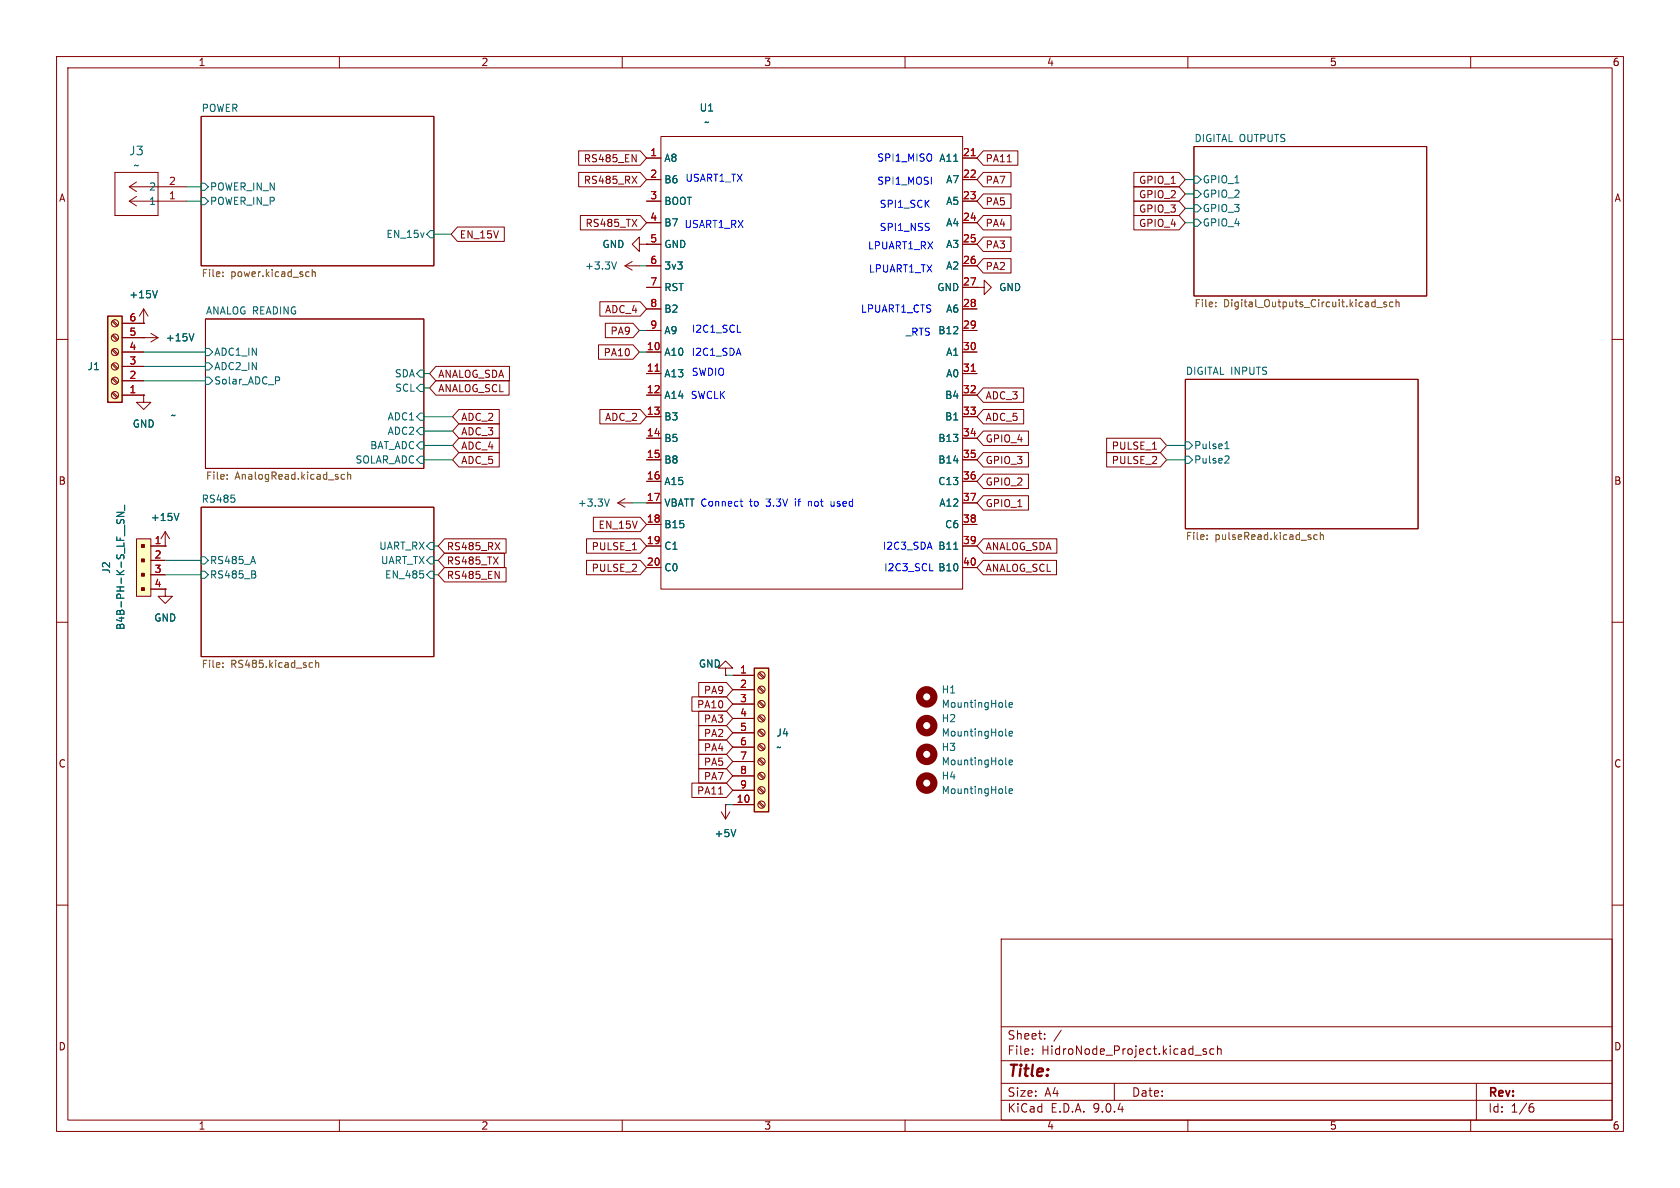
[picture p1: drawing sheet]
<svg xmlns="http://www.w3.org/2000/svg" width="297mm" height="210mm" viewBox="0 0 297 210" stroke-linecap="round" stroke-linejoin="round" font-family="sans-serif">
<g fill="none" stroke="#840000" stroke-width=".18">
<path d="M10 10h277v190h-277zM12 12h273v186h-273zM60 10v2M110 10v2M160 10v2M210 10v2M260 10v2M35.6 20.6h41.1v26.4h-41.1zM211.1 25.9h41.1v26.4h-41.1zM36.3 56.4h38.6v26.4h-38.6zM10 60h2M209.5 67.1h41.2v26.4h-41.2z"/>
<path d="M285 60h2M35.6 89.7h41.1v26.4h-41.1zM10 110h2M285 110h2M10 160h2M177 166h108v32h-108zM285 160h2M60 198v2M110 198v2M160 198v2M177 194.5h108M177 191.5h108"/>
<path d="M177 187.5h108M177 181.5h108M182.5 186.3v.1M182.5 185.5v.1M184.7 183.6v.1M184.7 182.8v.1M187.6 182.1l-1.3 2M197 191.5v3M210 198v2M211.2 186.5h1.2M213.2 185.5l-.3-.1-.2 .2v.2l.5 .2v.3h-.5M214.6 185.5l-.4-.1-.3 .3v.4l.1 .2h.6"/>
<path d="M215.2 185.5l.3-.1 .3 .1 .1 .9M215.2 184.9v1.5M260 198v2M261 191.5v6.5M270.6 195.7h.4l.2 .3-.1 .5-.5 .1M271 195.1l-.4 .1"/>
</g>
<g fill="none" stroke="#006464" stroke-width=".18">
<path d="M35.6 34.9h.6l.6 .7-.6 .6h-.6zM35.6 32.4h.6l.6 .6-.6 .7h-.6zM211.1 33.7h.6l.6 .6-.6 .6h-.6zM211.1 31.1h.6l.6 .7-.6 .6h-.6zM211.1 38.7h.6l.6 .7-.6 .6h-.6zM211.1 36.2h.6l.6 .6-.6 .7h-.6zM75.4 41.4l.7-.6h.6v1.2h-.6zM36.3 66.7h.7l.6 .6-.6 .6h-.7zM36.3 64.1h.7l.6 .7-.6 .6h-.7zM36.3 61.6h.7l.6 .6-.6 .7h-.7zM49.3 66.7l.1 .2-.1 .3M74.3 65.4h.6v1.3h-.6l-.6-.7z"/>
<path d="M74.3 67.9h.6v1.3h-.6l-.6-.6zM74.3 73h.6v1.3h-.6l-.6-.6zM74.3 75.6h.6v1.2h-.6l-.6-.6zM74.3 78.1h.6v1.3h-.6l-.6-.7zM209.5 78.1h.7l.6 .6-.6 .7h-.7zM216.6 79.3h.7M216.7 78.4l.2-.4v1.3M35.6 98.4h.6l.6 .7-.6 .6h-.6zM41.5 88.1v.6M74.3 80.6h.6v1.3h-.6l-.6-.6zM75.4 96.5l.7-.6h.6v1.3h-.6zM76.1 98.4h.6v1.3h-.6l-.7-.6z"/>
<path d="M209.5 80.6h.7l.6 .7-.6 .6h-.7zM216.7 80.6l.5 .1 .1 .3-.8 .9h.8M35.6 101h.6l.6 .6-.6 .6h-.6zM45.1 101.6l.1 .2-.1 .3M45.1 101v.4M74.8 101.5v.6M76.1 101h.6v1.2h-.6l-.7-.6z"/>
</g>
<g fill="none" stroke="#725600" stroke-width=".18">
<path d="M39.4 48.8v.1M39.4 48.1v.1M54.3 48.1h.3M54.6 48.8l-.3 .1M55.2 48.2l.2-.1h.3v.8M55.2 47.6v1.3M214.9 54.1v.1M214.9 53.4v.2M243.4 54.4h1M245.1 53.4h-.3l-.2 .2 .1 .1 .4 .2v.3h-.5M246.3 53.4h-.4l-.3 .2 .2 .6h.5M246.8 53.5l.2-.1h.3v.8"/>
<path d="M246.8 53v1.2M40.2 84.6v.1M40.2 83.9v.1M60.9 83.9h-.3l-.3 .2 .1 .6h.5M61.5 84l.1-.1h.3l.1 .8M61.5 83.4v1.3M213.4 95.3v.1M213.4 94.6v.1M232.9 94.6l-.4-.1-.2 .3 .1 .5h.5M233.4 94.7l.2-.2 .3 .1 .1 .8M233.4 94.1v1.3M39.4 117.2v.1"/>
<path d="M39.4 117.9v.1M54.9 117.1l.4 .1M55.3 117.9l-.4 .1M55.8 117.3l.2-.2 .3 .1v.8M55.8 116.7v1.3"/>
</g>
<path d="M133.3 118.1h2.6v25.4h-2.6z" fill="#ffffc2"/>
<path d="M133.3 118.1h2.6v25.4h-2.6z" fill="none" stroke="#840000" stroke-width=".25"/>
<g fill="none" stroke="#840000" stroke-width=".18">
<path d="M25.4 59.7h.1M25.4 59.7h2.5M26.7 58.9l1.2 .8M27.9 59.7l-1.2 .8M128.3 118.1h1.2l-1.2-1.3-1.3 1.3h1.3v1.3M128.3 119.4h.1M129.5 119.4h3.8M134.1 119l.9 .9M134.3 118.9l.8 .8M129.5 121.9h3.8M129.5 124.5h3.8M129.5 127h3.8"/>
<path d="M129.5 129.5h3.8M129.5 132.1h3.8M129.5 134.6h3.8M129.5 137.2h3.8M129.5 139.7h3.8M134.1 121.6l.9 .8M134.1 124.1l.9 .9M134.1 126.7l.9 .8M134.1 129.2l.9 .8M134.1 131.7l.9 .9M134.1 134.3l.9 .8M134.1 136.8l.9 .9"/>
<path d="M134.1 139.4l.9 .8M134.3 121.4l.8 .9M134.3 124l.8 .8M134.3 126.5l.8 .8M134.3 129l.8 .9M134.3 131.6l.8 .8M134.3 134.1l.8 .9M134.3 136.7l.8 .8M134.3 139.2l.8 .8M129.5 142.2h3.8M134.1 141.9l.9 .8M134.3 141.7l.8 .9"/>
<circle cx="134.6" cy="119.4" r=".63"/>
<circle cx="134.6" cy="124.5" r=".63"/>
<circle cx="134.6" cy="121.9" r=".63"/>
<circle cx="134.6" cy="127" r=".63"/>
<circle cx="134.6" cy="132.1" r=".63"/>
<circle cx="134.6" cy="129.5" r=".63"/>
<circle cx="134.6" cy="137.2" r=".63"/>
<circle cx="134.6" cy="139.7" r=".63"/>
<circle cx="134.6" cy="134.6" r=".63"/>
<circle cx="134.6" cy="142.2" r=".63"/>
</g>
<g fill="none" stroke="#840000" stroke-width="1.3">
<circle cx="163.8" cy="123.2" r="1.27"/>
<circle cx="163.8" cy="128.3" r="1.27"/>
</g>
<path d="M34.3 59l-.4 1.3M177.8 129.9l.2 .2M177.8 124.9l.2 .1M178.4 129.7l.6-.1-.1-.3h-.3l-.2 .2 .1 .6h.4M178.4 124.6l.6-.1-.1-.2-.3-.1-.2 .2 .1 .6h.4" fill="none" stroke="#006464" stroke-width=".18"/>
<path d="M19 55.9h2.6v15.2h-2.6z" fill="#ffffc2"/>
<path d="M19 55.9h2.6v15.2h-2.6z" fill="none" stroke="#840000" stroke-width=".25"/>
<g fill="none" stroke="#840000" stroke-width=".18">
<path d="M20.3 30.5h7.6v7.6h-7.6zM22.9 35.6h10.1M22.9 35.6l1.2 .8M22.9 33h10.1M22.9 33l1.2 .9M24.1 34.7l-1.2 .9M24.1 32.2l-1.2 .8M19.8 59.4l.9 .8M19.8 56.8l.9 .9M20 59.2l.9 .8M20 56.6l.9 .9M21.6 59.7h3.8"/>
<path d="M21.6 57.2h3.8M25.4 57.2h.1M25.4 54.6l-.8 1.3M25.4 54.6l.8 1.3M25.4 54.6v2.6M172.7 50.8h1.3v-1.3l1.3 1.3-1.3 1.3v-1.3M172.7 50.8h.1M19.8 69.5l.9 .9M19.8 67l.9 .8M19.8 64.4l.9 .9M19.8 61.9l.9 .8M20 69.3l.9 .9"/>
<path d="M20 66.8l.9 .8M20 64.3l.9 .8M20 61.7l.9 .9M21.6 69.9h3.8M21.6 67.3h3.8M21.6 64.8h3.8M21.6 62.2h3.8M25.4 69.9v1.2h1.3l-1.3 1.3-1.3-1.3h1.3M25.4 69.9h.1M29.2 96.5h.1M29.2 94l-.8 1.3M29.2 94l.8 1.3"/>
<path d="M29.2 94v2.5M29.2 104.1v1.3h1.3l-1.3 1.3-1.3-1.3h1.3M29.2 104.1h.1"/>
<circle cx="20.3" cy="59.7" r=".63"/>
<circle cx="20.3" cy="57.1" r=".63"/>
<circle cx="20.3" cy="67.3" r=".63"/>
<circle cx="20.3" cy="64.8" r=".63"/>
<circle cx="20.3" cy="62.2" r=".63"/>
<circle cx="20.3" cy="69.8" r=".63"/>
</g>
<path d="M27.8 51.4l-.4 1.2M31.6 90.7l-.4 1.3M178.4 139.9l.6-.2-.1-.2-.3-.1-.2 .2 .1 .6h.4M177.8 140.1l.2 .2" fill="none" stroke="#006464" stroke-width=".18"/>
<circle cx="163.8" cy="138.4" r="1.27" fill="none" stroke="#840000" stroke-width="1.3"/>
<path d="M24.1 95.3h2.6v10.1h-2.6z" fill="#ffffc2"/>
<g fill="none" stroke="#840000" stroke-width=".18">
<path d="M102.3 30.5h10.9l1.1 1.3-1.1 1.2h-10.9zM102.3 26.7h10.9l1.1 1.2-1.1 1.3h-10.9zM102.6 38.1h10.6l1.1 1.3-1.1 1.2h-10.6zM111.7 27.3l.8 1.3v-1.3M111.7 31.2l.9 1.2M112.6 31.2l-.9 1.2M114.3 27.9h2.5M114.3 31.8h2.5M114.3 35.6h2.5M114.3 39.4h2.5M116.8 24.1h53.4v80h-53.4zM170.2 27.9h2.5"/>
<path d="M170.2 31.8h2.5M170.2 35.6h2.5M170.2 39.4h2.5M173.8 34.3h4.9v2.5h-4.9l-1.1-1.2zM173.8 26.7h6.1v2.5h-6.1l-1.1-1.3zM173.8 38.1h4.9v2.5h-4.9l-1.1-1.2zM173.8 30.5h4.9v2.5h-4.9l-1.1-1.2zM178.1 28.6h.7M200.5 33h7.9l1.1 1.3-1.1 1.3h-7.9zM200.5 38.1h7.9l1.1 1.3-1.1 1.2h-7.9zM200.5 30.5h7.9l1.1 1.3-1.1 1.2h-7.9zM200.5 35.6h7.9l1.1 1.2-1.1 1.3h-7.9z"/>
<path d="M21.6 59.7h3.8M21.6 57.2h3.8M25.4 59.7h.1M25.4 57.2h.1M80.9 40.1h8.3v2.6h-8.3l-1.1-1.3zM106 53.3h7.2l1.1 1.3-1.1 1.3h-7.2zM107 57.1h4.9l1.1 1.3-1.1 1.3h-4.9zM110.5 47h2.5M110.5 47l1.3 .8M111.8 46.2l-1.3 .8M113 43.2v-1.3l-1.2 1.3 1.2 1.3v-1.3h1.3M114.3 43.2h.1"/>
<path d="M114.3 43.2h2.5M114.3 47h2.5M114.3 50.8h2.5M114.3 54.6h2.5M114.3 58.4h2.5M170.2 43.2h2.5M170.2 47h2.5M170.2 50.8h2.5M170.2 54.6h2.5M170.2 58.4h2.5M172.7 50.8h.1M173.8 45.7h4.9v2.6h-4.9l-1.1-1.3z"/>
<path d="M173.8 41.9h4.9v2.6h-4.9l-1.1-1.3zM21.6 62.2h3.8M21.6 69.9h3.8M21.6 67.3h3.8M21.6 64.8h3.8M25.4 69.9h.1M77.1 64.8h13v2.5h-13l-1.2-1.3zM77.1 67.3h12.9v2.6h-12.9l-1.2-1.3zM81.1 72.4h7.2v2.5h-7.2l-1.1-1.2zM81.1 74.9h7.2v2.6h-7.2l-1.1-1.3zM81.1 77.5h7.2v2.5h-7.2l-1.1-1.3zM105.8 61h6.1l1.1 1.2-1.1 1.3h-6.1z"/>
<path d="M106 72.4h7.2l1.1 1.3-1.1 1.2h-7.2zM114.3 62.2h2.5M114.3 66h2.5M114.3 69.9h2.5M114.3 73.7h2.5M114.3 77.5h2.5M170.2 62.2h2.5M170.2 66h2.5M170.2 69.9h2.5M170.2 73.7h2.5M170.2 77.5h2.5M173.8 72.4h7.2v2.5h-7.2l-1.1-1.2z"/>
<path d="M173.8 68.6h7.2v2.5h-7.2l-1.1-1.2zM173.8 76.2h8v2.5h-8l-1.1-1.2zM195.6 77.5h9.5l1.1 1.2-1.1 1.3h-9.5zM24.1 95.3h2.6v10.1h-2.6zM26.7 96.5h2.5M26.7 99.1h2.5M29.2 96.5h.1M78.6 97.8h10.6v2.5h-10.6l-1.1-1.2zM78.6 95.2h10.9v2.6h-10.9l-1.1-1.3zM81.1 80h7.2v2.6h-7.2l-1.1-1.3zM87.5 95.9l.9 1.3M88.4 95.9l-.9 1.3"/>
<path d="M103.7 99.1h9.5l1.1 1.2-1.1 1.3h-9.5zM103.7 95.2h9.5l1.1 1.3-1.1 1.3h-9.5zM104.9 91.4h8.3l1.1 1.3-1.1 1.3h-8.3zM109.2 88.9h2.6M109.2 88.9l1.3 .8M110.5 88.1l-1.3 .8M114.3 96.5h2.5M114.3 81.3h2.5M114.3 85.1h2.5M114.3 88.9h2.5M114.3 92.7h2.5M170.2 96.5h2.5"/>
<path d="M170.2 81.3h2.5M170.2 85.1h2.5M170.2 88.9h2.5M170.2 92.7h2.5M173.8 95.2h13v2.6h-13l-1.1-1.3zM173.8 80h8v2.6h-8l-1.1-1.3zM173.8 99.1h13v2.5h-13l-1.1-1.3zM173.8 87.6h8v2.6h-8l-1.1-1.3zM173.8 83.8h8v2.6h-8l-1.1-1.3zM195.6 80h9.5l1.1 1.3-1.1 1.3h-9.5zM26.7 101.6h2.5M26.7 104.1h2.5"/>
<path d="M29.2 104.1h.1M78.6 100.3h10.9v2.6h-10.9l-1.1-1.3zM87.5 101l.8 1.3v-1.3M114.3 100.3h2.5M128.3 119.4h.1M129.5 119.4h3.8M170.2 100.3h2.5M122.3 138.4h6.1l1.1 1.3-1.1 1.3h-6.1zM122.3 123.2h6.1l1.1 1.3-1.1 1.2h-6.1zM123.5 128.3h4.9l1.1 1.2-1.1 1.3h-4.9zM123.5 130.8h4.9l1.1 1.3-1.1 1.3h-4.9zM123.5 135.9h4.9l1.1 1.3-1.1 1.2h-4.9z"/>
<path d="M123.5 133.3h4.9l1.1 1.3-1.1 1.3h-4.9zM123.5 125.7h4.9l1.1 1.3-1.1 1.3h-4.9zM123.5 120.6h4.9l1.1 1.3-1.1 1.3h-4.9zM129.5 121.9h3.8M129.5 124.5h3.8M129.5 127h3.8M129.5 129.5h3.8M129.5 132.1h3.8M129.5 134.6h3.8M129.5 137.2h3.8M129.5 139.7h3.8M127 140.4h.8"/>
<path d="M127.5 143.5l.8 1.3M128.3 142.2h.1M128.3 142.2v2.6M129 143.5l-.7 1.3M129.5 142.2h3.8"/>
</g>
<g fill="#840000" stroke="#840000" stroke-width=".18">
<path d="M25 96.3h.5v.5h-.5z"/>
<path d="M25 98.8h.5v.5h-.5z"/>
<path d="M25 101.3h.5v.6h-.5z"/>
<path d="M25 103.9h.5v.5h-.5z"/>
</g>
<g fill="none" stroke="#006464" stroke-width=".18">
<path d="M27.8 51.4l-.4 1.2M34.3 59l-.4 1.3M109 46.3l-.4 1.3M20.6 90.6h1.3l-1.3 .7h1.3M20.7 91.8l-.1 .5 .2 .2M21.1 92.5l.3-.5 .3-.2 .2 .3v.5M22 89.3v1M31.6 90.7l-.4 1.3M107.7 88.2l-.4 1.3M168.6 97.1h.7M177.8 135l.2 .2M178.4 134.8l.6-.1-.1-.3h-.3l-.2 .1 .1 .6h.4"/>
<path d="M130.1 146.6l-.4 1.3"/>
</g>
<circle cx="163.8" cy="133.3" r="1.27" fill="none" stroke="#840000" stroke-width="1.3"/>
<g fill="none" stroke="#00f" stroke-width=".18">
<path d="M121.3 39v1l.3 .2h.3l.1-.2v-1M121.5 30.8v1l.2 .3 .4-.1 .1-.2v-1M123.3 39h-.5l-.2 .1v.3l.6 .3 .1 .3-.2 .2h-.5M123.5 30.8h-.5l-.2 .1v.4l.5 .2 .2 .3-.3 .3-.5-.1M123.8 39.9h.6M123.8 32.1l.5-1.3 .4 1.3M123.9 31.7h.7M124.9 39.6h.7l.1-.2-.1-.3-.7-.1v1.2M125.1 31.4h.6l.1-.2v-.3l-.7-.1v1.3M125.2 39.6l.5 .6M125.4 31.4l.4 .7M126 39h.8"/>
<path d="M126.2 30.8h.7M126.4 39v1.2M126.5 30.8v1.3M127.1 39.3l.4-.3v1.2M127.3 32.1h.7M127.3 31.1l.3-.3v1.3M128.2 32.2h1M129.3 30.8h.8M129.4 39.6h.6l.1-.2-.1-.3-.6-.1v1.2M129.7 39.6l.4 .6M129.7 30.8v1.3M130.4 30.8l.8 1.3"/>
<path d="M130.5 39l.9 1.2M131.2 30.8l-.8 1.3M131.4 39l-.9 1.2M156.1 31.4l-.5-.1-.2 .1v.4l.5 .2 .2 .3-.3 .3-.5-.1M156.1 27.3l-.5-.1-.2 .1v.4l.5 .2 .2 .3-.3 .3-.5-.1M156.5 39.5h-.5l-.2 .1v.4l.6 .2 .1 .3-.3 .2h-.4M156.5 35.5l-.5-.1-.2 .1v.4l.6 .2 .1 .3-.3 .3-.4-.1M156.6 27.9l.6-.1 .1-.2v-.3l-.7-.1v1.3M156.6 32l.6-.1 .1-.2v-.3l-.7-.1v1.3M157 36.1l.6-.1 .2-.2-.1-.3-.7-.1v1.3M157.9 27.2v1.3M157.9 31.3v1.3"/>
<path d="M158.3 35.4v1.3M158.3 39.5v1.2M158.4 28.5h.7M158.4 27.6l.4-.4v1.3M158.4 31.7l.4-.4v1.3M158.4 32.6h.7M158.8 39.8l.4-.3v1.2M158.8 35.8l.4-.4v1.3M158.8 36.7h.8M159.4 28.6h1M159.4 32.7h1M159.8 36.8h1"/>
<path d="M160.7 28.5v-1.3l.4 .9 .4-.9v1.3M160.7 32.6v-1.3l.4 .9 .4-.9v1.3M161.7 35.5l-.4-.1-.2 .1v.4l.5 .2 .1 .3-.2 .3-.5-.1M161.8 39.5v1.2l-.7-1.2v1.2M162.1 27.2v1.3M162.2 31.4l.1-.1a.43 .43 0 0 1 .6 .4v.4a.42 .42 0 0 1-.4 .5 .42 .42 0 0 1-.5-.5v-.4zM163 35.5a.6 .6 0 0 0-.8 .4 .6 .6 0 0 0 .6 .8l.2-.2M163.1 39.5h-.5l-.2 .1v.4l.6 .2 .1 .3-.3 .2h-.5M163.4 27.3l-.5-.1-.2 .1v.4l.6 .2 .1 .3-.3 .3-.4-.1M163.6 35.4v1.3M163.7 35.9l.6 .8M163.9 27.4l.3-.2a.43 .43 0 0 1 .5 .4v.5a.42 .42 0 0 1-.4 .4 .42 .42 0 0 1-.4-.4z"/>
<path d="M164.1 31.4l-.5-.1-.2 .1v.4l.6 .2 .1 .3-.2 .3-.5-.1M164.3 35.4l-.7 .7M164.3 39.5h-.5l-.2 .1v.4l.6 .2 .1 .3-.3 .2h-.4M164.6 31.3v1.3M122.6 57.5v1.2M123.2 57.6l.4-.1 .3 .3-.8 .9h.8M123.7 40.2l.4-1.2 .4 1.2M125.2 57.6a.6 .6 0 0 0-.9 .4 .6 .6 0 0 0 .6 .7l.3-.1M125.6 58.7h.8M125.6 57.8l.4-.3v1.2M126.6 58.9h1M127.1 40.2h.7"/>
<path d="M128.1 40.3h1M128.5 57.5h-.4l-.2 .1v.3l.5 .3 .1 .3-.2 .2h-.5M129.8 57.6a.6 .6 0 0 0-.8 .4 .6 .6 0 0 0 .6 .7l.2-.1M130.4 57.5v1.2h.6M152.5 53.9v1.3h.6M153.5 54.6l.6-.1 .2-.2-.1-.3-.7-.1v1.3M153.8 42.7v1.3h.6M153.9 46.8v1.3h.6M154.8 43.4l.6-.1 .1-.1-.1-.3-.6-.2v1.3M154.8 53.9v1l.2 .3 .4-.1 .1-.2v-1M154.9 47.5l.6-.1 .2-.2-.1-.3-.7-.1v1.3M156 55.2l.4-1.3 .4 1.3"/>
<path d="M156.1 42.7v1.1l.2 .2 .4-.1 .1-.1v-1.1M156.1 54.8h.6M156.2 46.8v1l.2 .3 .4-.1 .1-.2v-1M157 40.1h.6l.2-.2-.1-.3-.7-.1v1.2M157.2 44l.4-1.3 .4 1.3M157.2 54.6l.6-.1 .2-.2-.1-.3-.7-.1v1.3M157.3 43.6h.6M157.4 48.1l.4-1.3 .4 1.3M157.5 47.7h.6M157.5 54.6l.5 .6M158.3 53.9h.7M158.5 43.4l.6-.1 .1-.1-.1-.3-.6-.2v1.3"/>
<path d="M158.6 47.5l.6-.1 .1-.2v-.3l-.7-.1v1.3M158.7 53.9v1.3M158.8 43.4l.4 .6M158.8 40.7h.8M158.9 47.5l.4 .6M159.4 55.2h.7M159.4 54.3l.4-.4v1.3M159.6 42.7h.7M159.7 46.8h.7M159.8 40.9h1M159.9 42.7v1.3M160.1 46.8v1.3"/>
<path d="M160.1 59.4h1M160.4 55.3h.9M160.6 44h.8M160.6 43.1l.4-.4v1.3M160.8 48.1h.7M160.8 47.2l.4-.4v1.3M161.4 58.7l.6-.1 .1-.2v-.3l-.7-.1v1.3M161.6 44.1h1M161.7 58.7l.4 .6M161.8 48.2h.9M162.4 54a.6 .6 0 0 0-.9 .5 .6 .6 0 0 0 .6 .7l.3-.1M162.5 58h.7"/>
<path d="M162.7 53.9h.8M162.9 58v1.3M162.9 46.8h.7M162.9 43.4l.6-.1 .1-.1v-.3l-.7-.2v1.3M163.1 53.9v1.3M163.2 43.4l.4 .6M163.2 46.8v1.3M163.9 46.8l.8 1.3M164 42.7l.9 1.3M164.3 58.1l-.5-.1-.2 .1v.4l.6 .2 .1 .3-.2 .3-.5-.1M164.5 54l-.4-.1-.2 .1v.4l.5 .2 .1 .3-.2 .3-.5-.1M164.7 46.8l-.8 1.3"/>
<path d="M164.9 42.7l-.9 1.3M122.6 61.6v1.2M123.1 69.2h-.5l-.2 .1v.4l.6 .2 .1 .3-.3 .2h-.5M123.1 61.7l.5-.1 .3 .3-.8 .9h.8M123.3 65.1h-.5l-.2 .1v.4l.5 .2 .2 .3-.3 .3-.5-.1M123.5 69.2l.3 1.2 .2-.9 .3 .9 .3-1.2M123.7 65.1l.3 1.3 .2-1 .3 1 .3-1.3M125.1 61.7a.6 .6 0 0 0-.8 .4 .6 .6 0 0 0 .6 .7l.2-.1M125.3 65.1a.64 .64 0 0 1 .7 .6 .64 .64 0 0 1-.7 .7zM125.6 62.8h.7M125.6 61.9l.4-.3v1.2M125.8 69.3a.6 .6 0 0 0-.8 .4 .6 .6 0 0 0 .6 .7l.2-.1"/>
<path d="M126.3 69.2v1.2h.6M126.5 65.1v1.3M126.6 62.9h.9M127.1 65.3l.3-.2a.43 .43 0 0 1 .5 .4v.4a.42 .42 0 0 1-.4 .5 .42 .42 0 0 1-.4-.5zM127.4 69.2v1.2M127.6 69.7l.5 .7M128.1 69.2l-.7 .7M128.5 61.6h-.5l-.2 .1v.3l.6 .3 .1 .3-.2 .2h-.5M129.1 61.6a.64 .64 0 0 1 .7 .6 .64 .64 0 0 1-.7 .6zM130.1 62.8l.5-1.2 .4 1.2M130.3 62.5h.6M130.8 88.6h.5"/>
<path d="M131 88.2v1.1l.3 .2M146.9 88.6v.7l.2 .2M156.4 95.8v1.3M156.9 95.9l.5-.1 .2 .4-.7 .9M158.9 95.9a.51 .51 0 0 0-.6 0 .51 .51 0 0 0-.2 .6M159.3 95.8h.8l-.4 .5 .3 .1 .1 .1M162.3 95.9l-.5-.1-.2 .3 .1 .3 .4 .1M163.6 96.5l-.2-.5-.6-.2v1.3M163.9 97.1l.5-1.3 .4 1.3M164 96.7h.7M164.4 100.9h.6"/>
</g>
<path d="M171.7 27.5h.7M115.8 65.6h.7M171.7 65.6h.7" fill="none" stroke="#a90000" stroke-width=".18"/>
<g fill="none" stroke="#009600" stroke-width=".18">
<path d="M33 33h2.6M33 35.6h2.6M209.5 36.8h1.6M209.5 39.4h1.6M209.5 34.3h1.6M209.5 31.8h1.6M76.7 41.4h3.1M113 47h1.3M113 58.4h1.3M25.4 62.2h10.9M25.4 64.8h10.9M25.4 67.3h10.9"/>
<path d="M74.9 73.7h5.1M74.9 78.7h5.1M74.9 68.6h1M74.9 66h1M74.9 76.2h5.1M113 62.2h1.3M206.2 78.7h3.3M29.2 99.1h6.4M74.9 81.3h5.1M76.7 99.1h.8M76.7 96.5h.8M111.8 88.9h2.5"/>
<path d="M206.2 81.3h3.3M29.2 101.6h6.4M76.7 101.6h.8M128.3 119.4h1.2M128.3 142.2h1.2"/>
</g>
<text font-size="2.8" fill="#840000" x="178" y="190.9">Title:</text>
<g font-size="2.1" fill="#006464">
<text x="22.7" y="27.7">J3</text>
<text x="23.5" y="30.2">~</text>
</g>
<g font-size="2.1" fill="#840000">
<text x="178" y="184">Sheet:</text>
<text x="178" y="186.7">File:</text>
<text x="184.1" y="186.7">HidroNode_Project.kicad_sch</text>
<text x="178" y="196.9">KiCad</text>
<text x="178" y="194.1">Size:</text>
<text x="184.7" y="194.1">A4</text>
<text x="185.7" y="196.9">E.D.A.</text>
<text x="193.3" y="196.9">9.0.4</text>
<text x="200" y="194.1">Date:</text>
<text x="263" y="194.3">Rev:</text>
<text x="263" y="196.9">Id:</text>
<text x="267.1" y="196.9">1/6</text>
</g>
<g font-size="1.8" fill="#840000">
<text x="35" y="11.9">1</text>
<text x="85" y="11.9">2</text>
<text x="135" y="11.9">3</text>
<text x="185" y="11.9">4</text>
<text x="235" y="11.9">5</text>
<text x="285" y="11.9">6</text>
<text x="103.1" y="28.9">RS485_EN</text>
<text x="174.1" y="28.9">PA11</text>
<text x="10.3" y="35.9">A</text>
<text x="103.1" y="32.7">RS485_RX</text>
<text x="174.1" y="32.7">PA7</text>
<text x="201.3" y="35.2">GPIO_2</text>
<text x="201.3" y="32.7">GPIO_1</text>
<text x="285.3" y="35.9">A</text>
<text x="103.4" y="40.3">RS485_TX</text>
<text x="174.1" y="36.5">PA5</text>
<text x="174.1" y="40.3">PA4</text>
<text x="201.3" y="40.3">GPIO_4</text>
<text x="201.3" y="37.8">GPIO_3</text>
<text x="81.2" y="42.4">EN_15V</text>
<text x="174.1" y="47.9">PA2</text>
<text x="174.1" y="44.1">PA3</text>
<text x="106.9" y="55.6">ADC_4</text>
<text x="107.8" y="59.4">PA9</text>
<text x="106.6" y="63.2">PA10</text>
<text x="77.4" y="67">ANALOG_SDA</text>
<text x="77.4" y="69.5">ANALOG_SCL</text>
<text x="174.1" y="70.8">ADC_3</text>
<text x="81.4" y="74.6">ADC_2</text>
<text x="81.4" y="77.2">ADC_3</text>
<text x="106.9" y="74.6">ADC_2</text>
<text x="174.1" y="74.6">ADC_5</text>
<text x="81.4" y="79.7">ADC_4</text>
<text x="81.4" y="82.2">ADC_5</text>
<text x="174.1" y="82.2">GPIO_3</text>
<text x="174.1" y="78.4">GPIO_4</text>
<text x="196.5" y="82.2">PULSE_2</text>
<text x="196.5" y="79.7">PULSE_1</text>
<text x="10.3" y="85.9">B</text>
<text x="174.1" y="89.9">GPIO_1</text>
<text x="174.1" y="86">GPIO_2</text>
<text x="285.3" y="85.9">B</text>
<text x="105.7" y="93.7">EN_15V</text>
<text x="78.9" y="100">RS485_TX</text>
<text x="78.9" y="97.5">RS485_RX</text>
<text x="104.5" y="101.3">PULSE_2</text>
<text x="104.5" y="97.5">PULSE_1</text>
<text x="174.1" y="97.5">ANALOG_SDA</text>
<text x="174.1" y="101.3">ANALOG_SCL</text>
<text x="78.9" y="102.6">RS485_EN</text>
<text x="123.1" y="125.4">PA10</text>
<text x="124.3" y="122.9">PA9</text>
<text x="124.3" y="130.5">PA2</text>
<text x="124.3" y="128">PA3</text>
<text x="10.3" y="135.9">C</text>
<text x="124.3" y="133">PA4</text>
<text x="124.3" y="135.6">PA5</text>
<text x="285.3" y="135.9">C</text>
<text x="123.1" y="140.7">PA11</text>
<text x="124.3" y="138.1">PA7</text>
<text x="10.3" y="185.9">D</text>
<text x="285.3" y="185.9">D</text>
<text x="35" y="199.9">1</text>
<text x="85" y="199.9">2</text>
<text x="135" y="199.9">3</text>
<text x="185" y="199.9">4</text>
<text x="235" y="199.9">5</text>
<text x="285" y="199.9">6</text>
</g>
<g font-size="1.8" fill="#006464">
<text x="35.6" y="19.9">POWER</text>
<text x="123.6" y="19.9">U1</text>
<text x="124.4" y="22.5">~</text>
<text x="117.3" y="28.8">A8</text>
<text x="166" y="28.8">A11</text>
<text x="211.1" y="25.2">DIGITAL OUTPUTS</text>
<text x="26.3" y="33.9">2</text>
<text x="37" y="33.9">POWER_IN_N</text>
<text x="117.3" y="32.6">B6</text>
<text x="167.2" y="32.6">A7</text>
<text x="212.5" y="35.2">GPIO_2</text>
<text x="212.5" y="32.6">GPIO_1</text>
<text x="26.3" y="36.4">1</text>
<text x="37" y="36.4">POWER_IN_P</text>
<text x="117.3" y="36.4">BOOT</text>
<text x="117.3" y="40.2">B7</text>
<text x="167.2" y="36.4">A5</text>
<text x="167.2" y="40.2">A4</text>
<text x="212.5" y="40.2">GPIO_4</text>
<text x="212.5" y="37.7">GPIO_3</text>
<text x="68.2" y="42.3">EN_15v</text>
<text x="103.3" y="47.9">+3.3V</text>
<text x="106.4" y="44">GND</text>
<text x="117.3" y="44">GND</text>
<text x="117.3" y="47.9">3v3</text>
<text x="167.2" y="44">A3</text>
<text x="167.2" y="47.9">A2</text>
<text x="22.8" y="52.9">+15V</text>
<text x="117.3" y="51.7">RST</text>
<text x="165.6" y="51.7">GND</text>
<text x="176.5" y="51.7">GND</text>
<text x="36.3" y="55.7">ANALOG READING</text>
<text x="117.3" y="55.5">B2</text>
<text x="117.3" y="59.3">A9</text>
<text x="165.8" y="59.3">B12</text>
<text x="167.2" y="55.5">A6</text>
<text x="15.4" y="65.6">J1</text>
<text x="29.2" y="60.6">+15V</text>
<text x="37.8" y="65.6">ADC2_IN</text>
<text x="37.8" y="63.1">ADC1_IN</text>
<text x="117.3" y="63.1">A10</text>
<text x="167.2" y="63.1">A1</text>
<text x="37.8" y="68.2">Solar_ADC_P</text>
<text x="69.7" y="66.9">SDA</text>
<text x="69.8" y="69.4">SCL</text>
<text x="117.3" y="66.9">A13</text>
<text x="117.3" y="70.7">A14</text>
<text x="167" y="70.7">B4</text>
<text x="167.2" y="66.9">A0</text>
<text x="209.5" y="66.3">DIGITAL INPUTS</text>
<text x="23.4" y="75.8">GND</text>
<text x="30.1" y="74.3">~</text>
<text x="68.4" y="74.5">ADC1</text>
<text x="68.4" y="77.1">ADC2</text>
<text x="117.3" y="74.5">B3</text>
<text x="167" y="74.5">B1</text>
<text x="62.7" y="82.1">SOLAR_ADC</text>
<text x="65.3" y="79.6">BAT_ADC</text>
<text x="117.3" y="78.3">B5</text>
<text x="117.3" y="82.1">B8</text>
<text x="165.8" y="78.3">B13</text>
<text x="165.8" y="82.1">B14</text>
<text x="211" y="82.1">Pulse2</text>
<text x="211" y="79.6">Pulse1</text>
<text x="35.6" y="89">RS485</text>
<text x="102.1" y="89.8">+3.3V</text>
<text x="117.3" y="86">A15</text>
<text x="117.3" y="89.8">VBATT</text>
<text x="165.8" y="86">C13</text>
<text x="166" y="89.8">A12</text>
<text x="26.6" y="92.3">+15V</text>
<text x="117.3" y="93.6">B15</text>
<text x="167" y="93.6">C6</text>
<text x="19.7" y="101.5" transform="rotate(-90 19.7 101.5)">J2</text>
<text x="37" y="99.9">RS485_A</text>
<text x="66.9" y="97.4">UART_RX</text>
<text x="67.2" y="99.9">UART_TX</text>
<text x="117.3" y="97.4">C1</text>
<text x="117.3" y="101.2">C0</text>
<text x="165.8" y="97.4">B11</text>
<text x="165.8" y="101.2">B10</text>
<text x="37" y="102.5">RS485_B</text>
<text x="68" y="102.5">EN_485</text>
<text x="22.2" y="111.5" transform="rotate(-90 22.2 111.5)">B4B-PH-K-S_LF__SN_</text>
<text x="27.2" y="110.1">GND</text>
<text x="123.5" y="118.2">GND</text>
<text x="166.4" y="122.8">H1</text>
<text x="166.4" y="125.3">MountingHole</text>
<text x="137.2" y="130.4">J4</text>
<text x="166.4" y="127.9">H2</text>
<text x="166.4" y="130.4">MountingHole</text>
<text x="137.2" y="132.9">~</text>
<text x="166.4" y="132.9">H3</text>
<text x="166.4" y="135.5">MountingHole</text>
<text x="166.4" y="138">H4</text>
<text x="166.4" y="140.6">MountingHole</text>
<text x="126.2" y="148.2">+5V</text>
</g>
<g font-size="1.8" fill="#a90000">
<text x="114.9" y="27.7">1</text>
<text x="170.1" y="27.7">21</text>
<text x="29.8" y="35.3">1</text>
<text x="29.8" y="32.8">2</text>
<text x="114.9" y="31.5">2</text>
<text x="114.9" y="35.3">3</text>
<text x="170.1" y="31.5">22</text>
<text x="170.1" y="35.3">23</text>
<text x="114.9" y="39.1">4</text>
<text x="170.1" y="39.1">24</text>
<text x="114.9" y="42.9">5</text>
<text x="114.9" y="46.7">6</text>
<text x="170.1" y="42.9">25</text>
<text x="170.1" y="46.7">26</text>
<text x="114.9" y="50.5">7</text>
<text x="170.1" y="50.5">27</text>
<text x="22.8" y="59.4">5</text>
<text x="22.8" y="56.9">6</text>
<text x="114.9" y="54.4">8</text>
<text x="114.9" y="58.2">9</text>
<text x="170.1" y="54.4">28</text>
<text x="170.1" y="58.2">29</text>
<text x="22.8" y="64.5">3</text>
<text x="22.8" y="62">4</text>
<text x="114.3" y="62">10</text>
<text x="114.3" y="65.8">11</text>
<text x="170.1" y="62">30</text>
<text x="170.1" y="65.8">31</text>
<text x="22.8" y="69.6">1</text>
<text x="22.8" y="67.1">2</text>
<text x="114.3" y="69.6">12</text>
<text x="170.1" y="69.6">32</text>
<text x="114.3" y="73.4">13</text>
<text x="114.3" y="77.2">14</text>
<text x="170.1" y="73.4">33</text>
<text x="170.1" y="77.2">34</text>
<text x="114.3" y="81">15</text>
<text x="170.1" y="81">35</text>
<text x="114.3" y="84.8">16</text>
<text x="114.3" y="88.6">17</text>
<text x="170.1" y="84.8">36</text>
<text x="170.1" y="88.6">37</text>
<text x="114.3" y="92.5">18</text>
<text x="170.1" y="92.5">38</text>
<text x="27.2" y="96.3">1</text>
<text x="27.2" y="98.8">2</text>
<text x="27.2" y="101.3">3</text>
<text x="114.3" y="96.3">19</text>
<text x="114.3" y="100.1">20</text>
<text x="170.1" y="96.3">39</text>
<text x="170.1" y="100.1">40</text>
<text x="27.2" y="103.9">4</text>
<text x="130.7" y="119.1">1</text>
<text x="130.7" y="121.7">2</text>
<text x="130.7" y="124.2">3</text>
<text x="130.7" y="126.7">4</text>
<text x="130.7" y="129.3">5</text>
<text x="130.7" y="131.8">6</text>
<text x="130.7" y="134.4">7</text>
<text x="130.7" y="136.9">8</text>
<text x="130.1" y="142">10</text>
<text x="130.7" y="139.4">9</text>
</g>
<g font-size="1.8" fill="#725600">
<text x="35.6" y="49.3">File:</text>
<text x="40.8" y="49.3">power.kicad_sch</text>
<text x="211.1" y="54.6">File:</text>
<text x="216.3" y="54.6">Digital_Outputs_Circuit.kicad_sch</text>
<text x="36.3" y="85.1">File:</text>
<text x="41.5" y="85.1">AnalogRead.kicad_sch</text>
<text x="209.5" y="95.8">File:</text>
<text x="214.8" y="95.8">pulseRead.kicad_sch</text>
<text x="35.6" y="118.4">File:</text>
<text x="40.8" y="118.4">RS485.kicad_sch</text>
</g>
<g font-size="1.8" fill="#00f">
<text x="117.3" y="89.8">VBATT Connect</text>
<text x="132.5" y="89.8">to</text>
<text x="135.5" y="89.8">3.3V</text>
<text x="140.8" y="89.8">if</text>
<text x="143.3" y="89.8">not</text>
<text x="147.5" y="89.8">used</text>
<text x="154.9" y="98.4">I2C3_SDA</text>
<text x="155.7" y="101.2">I2C3_SCL</text>
</g>
</svg>
